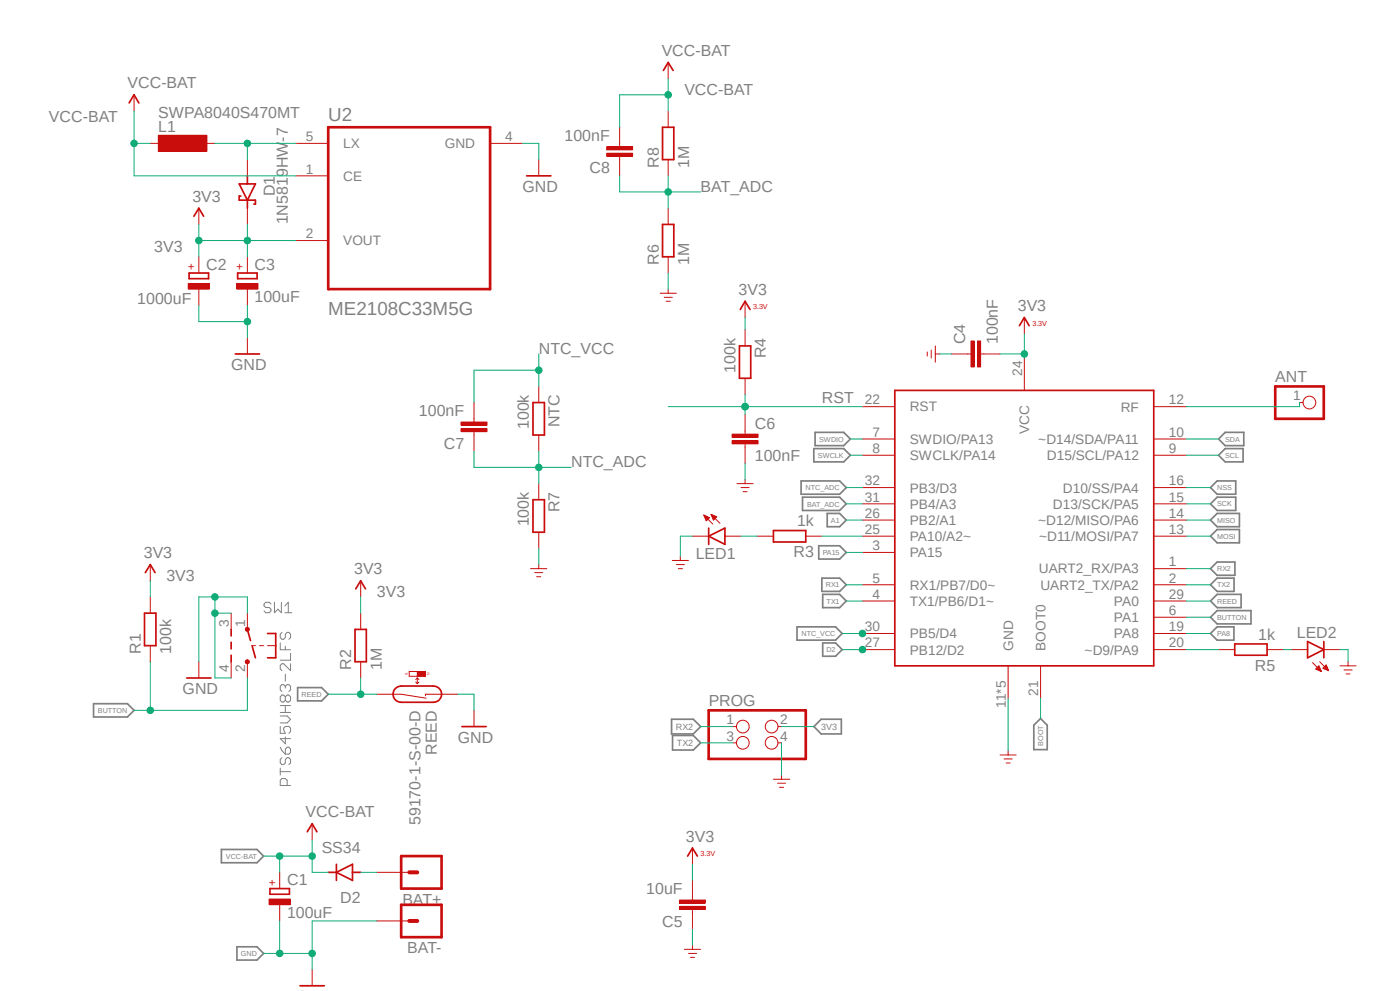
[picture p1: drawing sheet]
<svg xmlns="http://www.w3.org/2000/svg" width="420mm" height="297mm" viewBox="0 0 420 297" stroke-linecap="round" stroke-linejoin="round" font-family="sans-serif">
<path d="M13.2 11.9l391 285.2M410.3 11.9l-391 285.2" fill="none" stroke="#fff" stroke-width=".3"/>
<g fill="none" stroke="#808080" stroke-width=".3">
<path d="M81.3 181.1l-.5-.6h-1.1l-.5 .6v.5l.5 .5h1.1l.5 .5v.5l-.5 .5h-1.1l-.5-.5M82.3 180.5v3.1l1.1-1 1 1v-3.1M84.1 192.7v2h3.1M84.6 189.5l-.5 .6v1l.5 .5h.5l.5-.5v-1l.5-.6h.6l.5 .6v1l-.5 .5M85.5 183.6h2M85.5 181.6l1-1.1v3.1M85.6 193.7v1M87.2 198.9v2.1l-2.1-2.1h-.5l-.5 .5v1.1l.5 .5M87.2 195.8v2.1h-3.1M84.1 217.7v2.1h1.5l-.5-1.1v-.5l.5-.5h1.1l.5 .5v1l-.5 .6M84.1 214.6h2l1.1 1-1.1 1.1h-2M84.1 213.5h3.1"/>
<path d="M84.1 211.5h3.1M85.6 205.7l-.5-.5h-.5l-.5 .5v1.1l.5 .5M85.6 208.8l-.5-.5h-.5l-.5 .5v1.1l.5 .5h.5l.5-.5M85.6 202.1v2M85.6 205.7v.5M85.6 208.8v1.1M85.6 211.5v2M85.6 205.7l.5-.5h.6l.5 .5v1.1l-.5 .5M85.6 208.8l.5-.5h.6l.5 .5v1.1l-.5 .5h-.6l-.5-.5M84.1 230.2v2.1M84.1 231.3h3.1M84.1 223.9l.5 1.1 1 1"/>
<path d="M84.6 227.1l-.5 .5v1l.5 .6h.5l.5-.6v-1l.5-.5h.6l.5 .5v1l-.5 .6M85.6 220.9v2l-1.5-1.5h3.1M85.6 224.5l.5-.6h.6l.5 .6v1l-.5 .5h-1.1zM86.1 235.4v-1.6l-.5-.5h-1l-.5 .5v1.6h3.1"/>
</g>
<g fill="none" stroke="#808080" stroke-width=".51">
<path d="M244.1 134.5h9l2 1.9-2 2h-9zM244.5 129.6h8.6l2 2-2 2h-8.6zM365.5 131.6l2-2h5.6v4h-5.6zM365.5 136.4l2-1.9h5.4v3.9h-5.4zM240.3 144.1h11.6l2 2-2 2h-11.6zM240.7 149h11.2l2 2-2 2h-11.2zM248.2 153.9h3.7l2 2-2 2h-3.7zM363.1 155.9l2-2h6.7v4h-6.7zM363.1 151l2-2h5.6v4h-5.6zM365.1 144.1h5.6v4h-5.6l-2-2zM245.6 163.6h6.3l2 2-2 2h-6.3zM246.5 173.3h5.4l2 2-2 1.9h-5.4z"/>
<path d="M246.8 178.1h5.1l2 2-2 2h-5.1zM363.1 160.7l2-2h6.7v4h-6.7zM363.1 170.4l2-2h5.4v4h-5.4zM363.1 175.3l2-2h5.1v3.9h-5.1zM239.1 187.9h11.6l1.9 2-1.9 2h-11.6zM246.8 192.7h3.9l1.9 2-1.9 2h-3.9zM363.1 185l2-2h10.2v4h-10.2zM363.1 180.1l2-2h7.2v4h-7.2zM363.1 189.9l2-2h5.1v4h-5.1zM28.1 210.9h10.1l2 2-2 2h-10.1zM89.3 206.1h7.2l2 2-2 2h-7.2zM201.5 215.6h6.5l2.2 2.2-2.2 2.2h-6.5z"/>
<path d="M246.3 215.6h6.1v4.4h-6.1l-2.1-2.2zM310.1 217.3l2.1-2 2 2v7.4h-4.1zM201.8 220.4h6.2l2.2 2.2-2.2 2.2h-6.2zM66.4 254.6h10.7l2 2-2 2h-10.7zM71.1 283.8h6l2 1.9-2 2h-6z"/>
</g>
<path d="M56 203.2h7.3M118.3 206.7a2.61 2.61 0 0 1 2.1-1.1h9.6a2.43 2.43 0 0 1 2.5 2.4 2.43 2.43 0 0 1-2.5 2.5h-9.6a2.43 2.43 0 0 1-2.1-3.8z" fill="none" stroke="#c90d0c" stroke-width=".51"/>
<path d="M59.6 198.3v4.9M117.9 208.1h2.5l7.4 1.2M122.8 201.3h4.8v1.4h-4.8zM124.7 204.4l.5 .5M125.2 203.2v1.7M125.2 203.2l.5 .5M125.2 203.2l-.5 .5M125.7 204.4l-.5 .5M132.5 208.1h-4.9v.4" fill="none" stroke="#c90d0c" stroke-width=".3"/>
<path d="M125.2 201.3h2.4v1.4h-2.4z" fill-rule="evenodd" fill="#c90d0c"/>
<path d="M75.4 193.5h1.2M77.9 193.5h1.2M80.3 193.5h2.4M113 208.1h4.9M125.2 201.3h2.4v1.4h-2.4zM132.5 208.1h4.8M142.2 212.9v4.9M113 261.5h9.8M113 276h9.8" fill="none" stroke="#c90d0c" stroke-width=".3"/>
<path d="M69.3 188.6v2M69.3 192.5v2M69.3 196.4v1.9M74.2 188.6l.9 3.4M75.7 193.8l.9 3.3M80.3 189.9h2.4v7.2h-2.4M138.6 217.8h7.2" fill="none" stroke="#c90d0c" stroke-width=".51"/>
<path d="M120.4 256.6h12.1v9.7h-12.1zM120.4 271.2h12.1v9.7h-12.1z" fill="none" stroke="#c90d0c" stroke-width=".8"/>
<path d="M122.8 261.5h2.4M122.8 276h2.4" fill="none" stroke="#c90d0c" stroke-width="1.2"/>
<path d="M73.7 188.2l.5-.2 .4 .2 .2 .4-.2 .5-.4 .2-.5-.2-.1-.5z" fill-rule="evenodd" fill="#c90d0c"/>
<path d="M73.7 188.2l.5-.2 .4 .2 .2 .4-.2 .5-.4 .2-.5-.2-.1-.5z" fill="none" stroke="#c90d0c" stroke-width=".3"/>
<path d="M73.7 197.9l.5-.2 .4 .2 .2 .4-.2 .5-.4 .2-.5-.2-.1-.5z" fill-rule="evenodd" fill="#c90d0c"/>
<g fill="none" stroke="#c90d0c" stroke-width=".3">
<path d="M88.8 43h9.7M88.8 52.7h9.7M147 43h9.8M161.6 47.8v4.9M88.8 72.1h9.7M45.1 178.9v4.9M227.2 160.7h4.8M241.7 160.7h4.9M45.1 193.5v4.8M69.3 183.8v4.8M69.3 198.3v4.9M73.7 197.9l.5-.2 .4 .2 .2 .4-.2 .5-.4 .2-.5-.2-.1-.5z"/>
<path d="M74.2 183.8v4.8M74.2 198.3v4.9M108.2 183.8v4.8M108.2 198.3v4.9"/>
</g>
<path d="M158 52.7h7.3M232 159h9.7v3.4h-9.7zM43.3 183.8h3.5v9.7h-3.5zM106.5 188.6h3.4v9.7h-3.4z" fill="none" stroke="#c90d0c" stroke-width=".51"/>
<path d="M98.5 38.1h48.5v48.6h-48.5z" fill="none" stroke="#c90d0c" stroke-width=".8"/>
<path d="M47.5 40.6h14.6v4.8h-14.6z" fill-rule="evenodd" fill="#c90d0c"/>
<path d="M45.1 43h4.8M47.5 40.6h14.6v4.8h-14.6zM59.6 43h4.9M74.2 47.8v4.9M74.2 62.4v4.9M74.2 101.3v4.8" fill="none" stroke="#c90d0c" stroke-width=".3"/>
<path d="M71.8 55.1h4.8l-2.4 4.9zM72.3 58.8h-.5v1.2h4.8v1.2h-.4M74.2 52.7v2.4M74.2 60v2.4M56.7 81.8h5.9v1.7h-5.9zM70.6 106.1h7.3" fill="none" stroke="#c90d0c" stroke-width=".51"/>
<path d="M56.5 85h6.3v1.7h-6.3z" fill-rule="evenodd" fill="#c90d0c"/>
<path d="M59.6 77v4.8M56.5 85h6.3v1.7h-6.3zM59.6 86.7v4.8M93.6 290.6v4.8" fill="none" stroke="#c90d0c" stroke-width=".3"/>
<path d="M71.3 81.8h5.8v1.7h-5.8zM90 295.4h7.3" fill="none" stroke="#c90d0c" stroke-width=".51"/>
<path d="M71 85h6.4v1.7h-6.4z" fill-rule="evenodd" fill="#c90d0c"/>
<path d="M74.2 77v4.8M71 85h6.4v1.7h-6.4zM74.2 86.7v4.8" fill="none" stroke="#c90d0c" stroke-width=".3"/>
<path d="M81 266.3h5.8v1.7h-5.8z" fill="none" stroke="#c90d0c" stroke-width=".51"/>
<path d="M80.7 269.5h6.4v1.6h-6.4z" fill-rule="evenodd" fill="#c90d0c"/>
<g fill="none" stroke="#c90d0c" stroke-width=".3">
<path d="M40.2 28.4v4.9M59.6 62.4v4.9M223.5 90.3v4.9M223.5 98.8v4.9M307.3 95.2v4.8M223.5 113.4v4.8M278.2 105.5v1.2M279.4 104.9v2.4M280.6 103.7v4.8M280.6 106.1h1.2M307.3 107.3v9.7M223.5 129.2v.9"/>
<path d="M223.5 133.1v.9M258.7 121.9h9.7M258.7 131.6h9.7M258.7 136.4h9.7M346.1 121.9h9.8M346.1 131.6h9.8M346.1 136.4h9.8M211.2 154.4l2.6 2.7M211.2 154.4l1.7 .8-1 .9zM211.2 154.6h.5M211.3 154.9h.9M211.5 155.1h1.3"/>
<path d="M211.5 155.3h1.1M211.6 155.5h.8M211.8 155.8h.4M211.8 156h.2M213.3 154.2l2.7 2.6M213.3 154.2l1.7 .7-1 1zM213.3 154.2h.1M213.4 154.4h.5M213.5 154.6h1M213.6 154.9h1.4M213.7 155.1h1.1M213.8 155.3h.8"/>
<path d="M213.9 155.5h.5M214 155.8h.1M221.1 144.9h4.8M222.3 146.1h2.4M222.9 147.4h1.2M223.5 143.7v1.2M258.7 146.1h9.7M258.7 155.9h9.7M258.7 151h9.7M346.1 146.1h9.8M346.1 155.9h9.8M346.1 151h9.8"/>
<path d="M45.1 169.2v4.9M108.2 174.1v4.8M207.7 160.7h4.9M217.5 160.7h4.8M258.7 160.7h9.7M258.7 165.6h9.7M258.7 175.3h9.7M346.1 160.7h9.8M346.1 170.4h9.8M346.1 175.3h9.8M258.7 189.9h9.7M258.7 194.7h9.7"/>
<path d="M258.7 180.1h9.7M302.4 199.6v9.7M312.2 199.6v9.7M346.1 189.9h9.8M346.1 194.7h9.8M346.1 185h9.8M346.1 180.1h9.8M365.5 194.7h4.9M380.1 194.7h4.9M387.4 194.7h4.9M393.7 198.6l2.7 2.7M395.3 200h.6"/>
<path d="M395.5 199.7h.2M395.6 199.6l.8 1.7-1.7-.8zM395.9 198.3l2.7 2.7M397.1 194.7h4.9M397.2 200h.9M397.4 199.7h.6M397.6 199.5h.3M394.8 200.4h1.2M395 200.7h1.2M395 200.2h.9M395.5 200.9h.7M396.1 201.1h.2"/>
<path d="M396.9 200.3l.9-1 .8 1.7zM397 200.2h1.2M397.2 200.4h1.1M397.8 200.7h.6M398.3 200.9h.2M232 233.6h4.9M233.3 234.7h2.4M233.8 236h1.3M234.4 232.3v1.3M300 226.3h4.8M301.2 227.5h2.5M301.8 228.7h1.2"/>
<path d="M302.4 225v1.3M93.6 246.9v4.9M207.7 254.2v4.8M80.7 269.5h6.4v1.6h-6.4zM83.9 261.5v4.8M83.9 271.2v4.8M205.3 284.5h4.9M206.5 285.7h2.5M207.1 286.9h1.3M207.7 283.3v1.2"/>
</g>
<g fill="none" stroke="#c90d0c" stroke-width=".51">
<path d="M38.7 30.9l1.5-2.5 1.5 2.5M58.2 64.8l1.4-2.4 1.5 2.4M222.1 92.8l1.4-2.5 1.5 2.5M305.8 97.6l1.5-2.4 1.4 2.4M221.8 103.7h3.4v9.7h-3.4zM268.4 117h77.7v82.6h-77.7zM212.6 158.3v4.9M43.6 171.6l1.5-2.4 1.4 2.4M106.7 176.5l1.5-2.4 1.4 2.4M212.6 160.7l4.9-2.4v4.9zM370.4 193h9.7v3.4h-9.7zM392.3 192.3l4.8 2.4-4.8 2.4z"/>
<path d="M397.1 192.3v4.8M92.2 249.3l1.4-2.4 1.5 2.4M206.3 256.6l1.4-2.4 1.5 2.4"/>
</g>
<path d="M219.6 132.1h7.8v.9h-7.8z" fill-rule="evenodd" fill="#c90d0c"/>
<path d="M219.6 132.1h7.8v.9h-7.8z" fill="none" stroke="#c90d0c" stroke-width=".3"/>
<path d="M219.6 130.1h7.8v1h-7.8z" fill-rule="evenodd" fill="#c90d0c"/>
<path d="M290.3 106.1h1M294.2 106.1h.9M219.6 130.1h7.8v1h-7.8zM223.5 124.3v4.9M223.5 134v4.9" fill="none" stroke="#c90d0c" stroke-width=".3"/>
<path d="M293.2 102.2h1v7.8h-1z" fill-rule="evenodd" fill="#c90d0c"/>
<path d="M293.2 102.2h1v7.8h-1z" fill="none" stroke="#c90d0c" stroke-width=".3"/>
<path d="M291.3 102.2h.9v7.8h-.9z" fill-rule="evenodd" fill="#c90d0c"/>
<path d="M285.5 106.1h4.8M291.3 102.2h.9v7.8h-.9zM295.1 106.1h4.9M207.7 268.7v1M207.7 272.6v1" fill="none" stroke="#c90d0c" stroke-width=".3"/>
<path d="M203.8 269.7h7.8v1h-7.8z" fill-rule="evenodd" fill="#c90d0c"/>
<path d="M203.8 269.7h7.8v1h-7.8z" fill="none" stroke="#c90d0c" stroke-width=".3"/>
<path d="M203.8 271.7h7.8v.9h-7.8z" fill-rule="evenodd" fill="#c90d0c"/>
<path d="M161.6 115.8v4.8M142.2 125.5v1M142.2 129.4v1M161.6 130.4v4.8M161.6 144.9v4.9M161.6 159.5v4.8M203.8 271.7h7.8v.9h-7.8zM207.7 263.9v4.8M207.7 273.6v4.9" fill="none" stroke="#c90d0c" stroke-width=".3"/>
<path d="M159.9 120.6h3.4v9.8h-3.4zM159.9 149.8h3.4v9.7h-3.4z" fill="none" stroke="#c90d0c" stroke-width=".51"/>
<path d="M138.3 126.5h7.8v.9h-7.8z" fill-rule="evenodd" fill="#c90d0c"/>
<path d="M138.3 126.5h7.8v.9h-7.8z" fill="none" stroke="#c90d0c" stroke-width=".3"/>
<path d="M138.3 128.4h7.8v1h-7.8z" fill-rule="evenodd" fill="#c90d0c"/>
<g fill="none" stroke="#c90d0c" stroke-width=".3">
<path d="M200.4 18.7v4.9M200.4 33.3v4.8M185.9 43v.9M185.9 46.9v.9M200.4 47.8v4.9M200.4 62.4v4.9M200.4 77v4.8M198 87.9h4.9M199.3 89.1h2.4M199.9 90.3h1.2M200.4 86.7v1.2M138.3 128.4h7.8v1h-7.8z"/>
<path d="M142.2 120.6v4.9M142.2 130.4v4.8M159.2 170.4h4.8M160.4 171.6h2.4M161 172.8h1.2M161.6 169.2v1.2M201.7 168h4.8M202.9 169.2h2.4M203.5 170.4h1.2M204.1 166.8v1.2M402 199.6h4.8M404.4 198.3v1.3"/>
<path d="M403.2 200.8h2.4M403.8 202h1.2"/>
</g>
<path d="M198.8 38.1h3.3v9.7h-3.3zM199 21.1l1.4-2.4 1.5 2.4M198.8 67.3h3.3v9.7h-3.3z" fill="none" stroke="#c90d0c" stroke-width=".51"/>
<path d="M182 44h7.8v.9h-7.8z" fill-rule="evenodd" fill="#c90d0c"/>
<path d="M182 44h7.8v.9h-7.8z" fill="none" stroke="#c90d0c" stroke-width=".3"/>
<path d="M182 45.9h7.8v1h-7.8z" fill-rule="evenodd" fill="#c90d0c"/>
<g fill="none" stroke="#c90d0c" stroke-width=".3">
<path d="M185.9 38.1v4.9M182 45.9h7.8v1h-7.8zM185.9 47.8v4.9M389.8 120.6h1.1M219.9 217.8h1M233.4 217.8h1M219.9 222.6h1M233.4 222.6h1"/>
<circle cx="392.8" cy="120.6" r="1.91"/>
<circle cx="222.8" cy="217.8" r="1.91"/>
<circle cx="231.5" cy="217.8" r="1.91"/>
<circle cx="222.8" cy="222.6" r="1.91"/>
<circle cx="231.5" cy="222.6" r="1.91"/>
</g>
<path d="M382.6 115.8h14.5v9.7h-14.5zM212.6 212.9h29.1v14.6h-29.1z" fill="none" stroke="#c90d0c" stroke-width=".8"/>
<path d="M100.9 259v4.9M98.5 261.5h2.4M100.9 261.5l4.8-2.5v4.9zM105.7 261.5h2.5" fill="none" stroke="#c90d0c" stroke-width=".51"/>
<path d="M83.9 276v9.7M113 276h-19.4v9.7h-14.5" fill="none" stroke="#0dab76" stroke-width=".3"/>
<circle cx="83.9" cy="285.7" r=".98" fill="#0dab76"/>
<g fill="none" stroke="#0dab76" stroke-width=".3">
<path d="M93.6 285.7v4.9"/>
<circle cx="83.9" cy="285.7" r=".98"/>
</g>
<circle cx="93.6" cy="285.7" r=".98" fill="#0dab76"/>
<g fill="none" stroke="#0dab76" stroke-width=".3">
<path d="M64.5 178.9v24.3h4.8M64.5 183.8h4.8M74.2 183.8v-4.9h-14.6v19.4"/>
<circle cx="93.6" cy="285.7" r=".98"/>
</g>
<circle cx="64.5" cy="183.8" r=".98" fill="#0dab76"/>
<circle cx="64.5" cy="183.8" r=".98" fill="none" stroke="#0dab76" stroke-width=".3"/>
<circle cx="64.5" cy="178.9" r=".98" fill="#0dab76"/>
<g fill="none" stroke="#0dab76" stroke-width=".3">
<path d="M156.8 43h4.8v4.8M59.6 91.5v4.9h14.6M74.2 91.5v9.8M137.3 208.1h4.9v4.8"/>
<circle cx="64.5" cy="178.9" r=".98"/>
</g>
<circle cx="74.2" cy="96.4" r=".98" fill="#0dab76"/>
<g fill="none" stroke="#0dab76" stroke-width=".3">
<path d="M200.4 81.8v4.9M281.8 106.1h3.7M223.5 138.9v4.8M161.6 164.3v4.9M207.7 160.7h-3.6v6.1M45.1 198.3v14.6h-4.9M402 194.7h2.4v3.6M302.4 209.3v15.7M234.4 222.6v9.7M207.7 278.5v4.8"/>
<circle cx="74.2" cy="96.4" r=".98"/>
</g>
<circle cx="45.1" cy="212.9" r=".98" fill="#0dab76"/>
<g fill="none" stroke="#0dab76" stroke-width=".3">
<path d="M355.9 185h7.2M74.2 203.2v9.7h-29.1M98.5 208.1h14.5M108.2 203.2v4.9"/>
<circle cx="45.1" cy="212.9" r=".98"/>
</g>
<circle cx="108.2" cy="208.1" r=".98" fill="#0dab76"/>
<g fill="none" stroke="#0dab76" stroke-width=".3">
<path d="M355.9 180.1h7.2M79.1 256.6h14.5v4.9M83.9 256.6v4.9"/>
<circle cx="108.2" cy="208.1" r=".98"/>
</g>
<circle cx="83.9" cy="256.6" r=".98" fill="#0dab76"/>
<g fill="none" stroke="#0dab76" stroke-width=".3">
<path d="M93.6 251.8v4.8"/>
<circle cx="83.9" cy="256.6" r=".98"/>
</g>
<circle cx="93.6" cy="256.6" r=".98" fill="#0dab76"/>
<g fill="none" stroke="#0dab76" stroke-width=".3">
<path d="M40.2 33.3v19.4h48.6M40.2 43h4.9M93.6 261.5h4.9"/>
<circle cx="93.6" cy="256.6" r=".98"/>
</g>
<circle cx="40.2" cy="43" r=".98" fill="#0dab76"/>
<g fill="none" stroke="#0dab76" stroke-width=".3">
<path d="M200.4 23.6v9.7M200.4 28.4h-14.5v9.7"/>
<circle cx="40.2" cy="43" r=".98"/>
</g>
<circle cx="200.4" cy="28.4" r=".98" fill="#0dab76"/>
<g fill="none" stroke="#0dab76" stroke-width=".3">
<path d="M64.5 43h24.3M74.2 43v4.8"/>
<circle cx="200.4" cy="28.4" r=".98"/>
</g>
<circle cx="74.2" cy="43" r=".98" fill="#0dab76"/>
<g fill="none" stroke="#0dab76" stroke-width=".3">
<path d="M74.2 72.1h14.6M74.2 67.3v9.7M45.1 174.1v4.8M108.2 178.9v4.9"/>
<circle cx="74.2" cy="43" r=".98"/>
</g>
<circle cx="74.2" cy="72.1" r=".98" fill="#0dab76"/>
<g fill="none" stroke="#0dab76" stroke-width=".3">
<path d="M74.2 72.1h-14.6v4.9"/>
<circle cx="74.2" cy="72.1" r=".98"/>
</g>
<circle cx="59.6" cy="72.1" r=".98" fill="#0dab76"/>
<g fill="none" stroke="#0dab76" stroke-width=".3">
<path d="M59.6 67.3v4.8M307.3 100v7.3M234.4 217.8h9.8M207.7 259v4.9"/>
<circle cx="59.6" cy="72.1" r=".98"/>
</g>
<circle cx="307.3" cy="106.1" r=".98" fill="#0dab76"/>
<g fill="none" stroke="#0dab76" stroke-width=".3">
<path d="M223.5 95.2v3.6M223.5 118.2v3.7M300 106.1h7.3M200.4 121.9h58.3M255.1 131.6h3.6"/>
<circle cx="307.3" cy="106.1" r=".98"/>
</g>
<circle cx="223.5" cy="121.9" r=".98" fill="#0dab76"/>
<g fill="none" stroke="#0dab76" stroke-width=".3">
<path d="M223.5 121.9v2.4"/>
<circle cx="223.5" cy="121.9" r=".98"/>
</g>
<circle cx="223.5" cy="121.9" r=".98" fill="#0dab76"/>
<g fill="none" stroke="#0dab76" stroke-width=".3">
<path d="M161.6 106.1v9.7M161.6 111h-19.4v9.6M255.1 136.4h3.6M355.9 155.9h7.2M355.9 146.1h7.2M355.9 151h7.2"/>
<circle cx="223.5" cy="121.9" r=".98"/>
</g>
<circle cx="161.6" cy="111" r=".98" fill="#0dab76"/>
<g fill="none" stroke="#0dab76" stroke-width=".3">
<path d="M252.6 189.9h6.1"/>
<circle cx="161.6" cy="111" r=".98"/>
</g>
<circle cx="258.7" cy="189.9" r=".98" fill="#0dab76"/>
<g fill="none" stroke="#0dab76" stroke-width=".3">
<path d="M355.9 131.6h9.6M355.9 136.4h9.6M253.9 155.9h4.8M253.9 175.3h4.8M253.9 165.6h4.8M355.9 170.4h7.2M355.9 175.3h7.2M355.9 160.7h7.2M252.6 194.7h6.1M253.9 180.1h4.8M355.9 189.9h7.2M210.2 217.8h9.7"/>
<path d="M210.2 222.6h9.7"/>
<circle cx="258.7" cy="189.9" r=".98"/>
</g>
<circle cx="258.7" cy="194.7" r=".98" fill="#0dab76"/>
<g fill="none" stroke="#0dab76" stroke-width=".3">
<path d="M161.6 135.2v9.7M161.6 140.1h9.7M312.2 209.3v6"/>
<circle cx="258.7" cy="194.7" r=".98"/>
</g>
<circle cx="161.6" cy="140.1" r=".98" fill="#0dab76"/>
<g fill="none" stroke="#0dab76" stroke-width=".3">
<path d="M200.4 52.7v9.7M200.4 57.5h9.8M142.2 135.2v4.9h19.4M253.9 146.1h4.8M253.9 151h4.8M222.3 160.7h4.9M246.6 160.7h12.1M355.9 194.7h9.6M385 194.7h2.4"/>
<circle cx="161.6" cy="140.1" r=".98"/>
</g>
<circle cx="200.4" cy="57.5" r=".98" fill="#0dab76"/>
<g fill="none" stroke="#0dab76" stroke-width=".3">
<path d="M185.9 52.7v4.8h14.5M389.8 120.6v1.3h-33.9M108.2 261.5h4.8"/>
<circle cx="200.4" cy="57.5" r=".98"/>
</g>
<g font-size="5.6" fill="#808080">
<text x="98.5" y="36.2">U2</text>
<text x="98.5" y="94.3">ME2108C33M5G</text>
</g>
<g font-size="4.8" fill="#808080">
<text x="198.5" y="16.8">VCC-BAT</text>
<text x="38.3" y="26.5">VCC-BAT</text>
<text x="205.3" y="28.4">VCC-BAT</text>
<text x="47.5" y="35.2">SWPA8040S470MT</text>
<text x="14.7" y="36.7">VCC-BAT</text>
<text x="47.5" y="39.6">L1</text>
<text x="169.4" y="42.2">100nF</text>
<text x="176.8" y="51.9">C8</text>
<text x="197.6" y="50.2" transform="rotate(-90 197.6 50.2)">R8</text>
<text x="206.8" y="50.2" transform="rotate(-90 206.8 50.2)">1M</text>
<text x="82.5" y="58.8" transform="rotate(-90 82.5 58.8)">D1</text>
<text x="156.8" y="57.5">GND</text>
<text x="210.2" y="57.5">BAT_ADC</text>
<text x="57.7" y="60.5">3V3</text>
<text x="86.4" y="67.3" transform="rotate(-90 86.4 67.3)">1N5819HW-7</text>
<text x="46.3" y="75.5">3V3</text>
<text x="61.8" y="80.9">C2</text>
<text x="76.3" y="80.9">C3</text>
<text x="197.6" y="79.4" transform="rotate(-90 197.6 79.4)">R6</text>
<text x="206.8" y="79.4" transform="rotate(-90 206.8 79.4)">1M</text>
<text x="221.6" y="88.4">3V3</text>
<text x="41.2" y="91">1000uF</text>
<text x="76.4" y="90.6">100uF</text>
<text x="305.4" y="93.2">3V3</text>
<text x="161.6" y="106.1">NTC_VCC</text>
<text x="229.8" y="107.4" transform="rotate(-90 229.8 107.4)">R4</text>
<text x="289.6" y="103.2" transform="rotate(-90 289.6 103.2)">C4</text>
<text x="299.3" y="103.2" transform="rotate(-90 299.3 103.2)">100nF</text>
<text x="69.3" y="111">GND</text>
<text x="220.6" y="111.7" transform="rotate(-90 220.6 111.7)">100k</text>
<text x="382.6" y="114.6">ANT</text>
<text x="125.7" y="124.8">100nF</text>
<text x="246.6" y="120.7">RST</text>
<text x="158.7" y="128.7" transform="rotate(-90 158.7 128.7)">100k</text>
<text x="167.9" y="128.1" transform="rotate(-90 167.9 128.1)">NTC</text>
<text x="226.4" y="128.4">C6</text>
<text x="133.1" y="134.5">C7</text>
<text x="171.3" y="140.1">NTC_ADC</text>
<text x="226.4" y="138.1">100nF</text>
<text x="167.9" y="153.5" transform="rotate(-90 167.9 153.5)">R7</text>
<text x="158.7" y="157.8" transform="rotate(-90 158.7 157.8)">100k</text>
<text x="239.1" y="157.8">1k</text>
<text x="43.1" y="167.3">3V3</text>
<text x="208.7" y="167.5">LED1</text>
<text x="238" y="167">R3</text>
<text x="106.3" y="172.1">3V3</text>
<text x="49.9" y="174.1">3V3</text>
<text x="113.1" y="178.9">3V3</text>
<text x="377.5" y="191.8">1k</text>
<text x="389" y="191.3">LED2</text>
<text x="42.2" y="195.9" transform="rotate(-90 42.2 195.9)">R1</text>
<text x="51.4" y="195.9" transform="rotate(-90 51.4 195.9)">100k</text>
<text x="105.3" y="200.8" transform="rotate(-90 105.3 200.8)">R2</text>
<text x="114.5" y="200.8" transform="rotate(-90 114.5 200.8)">1M</text>
<text x="376.4" y="201">R5</text>
<text x="54.8" y="208.1">GND</text>
<text x="212.6" y="211.7">PROG</text>
<text x="131" y="226.2" transform="rotate(-90 131 226.2)">REED</text>
<text x="137.3" y="222.6">GND</text>
<text x="91.7" y="244.9">VCC-BAT</text>
<text x="126.2" y="247.3" transform="rotate(-90 126.2 247.3)">59170-1-S-00-D</text>
<text x="96.5" y="255.6">SS34</text>
<text x="205.8" y="252.2">3V3</text>
<text x="86.1" y="265.4">C1</text>
<text x="193.9" y="268">10uF</text>
<text x="86.1" y="275.1">100uF</text>
<text x="102.1" y="270.6">D2</text>
<text x="120.7" y="271.1">BAT+</text>
<text x="198.7" y="277.7">C5</text>
<text x="122.2" y="285.7">BAT-</text>
</g>
<g font-size="4.1" fill="#808080">
<text x="91.7" y="42.3">5</text>
<text x="103" y="44.4">LX</text>
<text x="133.5" y="44.4">GND</text>
<text x="151.5" y="42.3">4</text>
<text x="91.7" y="52">1</text>
<text x="103" y="54.1">CE</text>
<text x="91.7" y="71.4">2</text>
<text x="103" y="73.6">VOUT</text>
<text x="306.6" y="112.6" transform="rotate(-90 306.6 112.6)">24</text>
<text x="387.9" y="120">1</text>
<text x="259.4" y="121.2">22</text>
<text x="272.9" y="123.3">RST</text>
<text x="336.2" y="123.4">RF</text>
<text x="350.6" y="121.2">12</text>
<text x="261.7" y="130.9">7</text>
<text x="308.7" y="130.2" transform="rotate(-90 308.7 130.2)">VCC</text>
<text x="350.6" y="130.9">10</text>
<text x="261.7" y="135.8">8</text>
<text x="272.9" y="137.9">SWCLK/PA14</text>
<text x="272.9" y="133.1">SWDIO/PA13</text>
<text x="311.5" y="133.1">~D14/SDA/PA11</text>
<text x="314.1" y="137.9">D15/SCL/PA12</text>
<text x="350.6" y="135.8">9</text>
<text x="259.4" y="145.5">32</text>
<text x="272.9" y="147.6">PB3/D3</text>
<text x="318.9" y="147.6">D10/SS/PA4</text>
<text x="350.6" y="145.5">16</text>
<text x="259.4" y="150.3">31</text>
<text x="259.4" y="155.2">26</text>
<text x="272.9" y="152.4">PB4/A3</text>
<text x="315.9" y="152.5">D13/SCK/PA5</text>
<text x="350.6" y="155.2">14</text>
<text x="350.6" y="150.3">15</text>
<text x="259.4" y="160">25</text>
<text x="272.9" y="157.3">PB2/A1</text>
<text x="311.4" y="157.3">~D12/MISO/PA6</text>
<text x="350.6" y="160">13</text>
<text x="261.7" y="164.9">3</text>
<text x="272.9" y="162.2">PA10/A2~</text>
<text x="272.9" y="167">PA15</text>
<text x="311.7" y="162.2">~D11/MOSI/PA7</text>
<text x="311.7" y="171.9">UART2_RX/PA3</text>
<text x="350.6" y="169.8">1</text>
<text x="261.7" y="179.5">4</text>
<text x="261.7" y="174.6">5</text>
<text x="272.9" y="176.7">RX1/PB7/D0~</text>
<text x="312.1" y="176.7">UART2_TX/PA2</text>
<text x="350.6" y="174.6">2</text>
<text x="350.6" y="179.5">29</text>
<text x="272.9" y="181.6">TX1/PB6/D1~</text>
<text x="334.2" y="181.6">PA0</text>
<text x="350.6" y="184.3">6</text>
<text x="68.7" y="187.9" transform="rotate(-90 68.7 187.9)">3</text>
<text x="73.5" y="188" transform="rotate(-90 73.5 188)">1</text>
<text x="259.4" y="189.2">30</text>
<text x="272.9" y="191.3">PB5/D4</text>
<text x="334.2" y="191.3">PA8</text>
<text x="334.2" y="186.4">PA1</text>
<text x="350.6" y="189.2">19</text>
<text x="259.4" y="194">27</text>
<text x="272.9" y="196.2">PB12/D2</text>
<text x="303.9" y="195.1" transform="rotate(-90 303.9 195.1)">GND</text>
<text x="313.6" y="195.1" transform="rotate(-90 313.6 195.1)">BOOT0</text>
<text x="325.4" y="196.2">~D9/PA9</text>
<text x="350.6" y="194">20</text>
<text x="68.7" y="201.3" transform="rotate(-90 68.7 201.3)">4</text>
<text x="73.5" y="201.3" transform="rotate(-90 73.5 201.3)">2</text>
<text x="311.4" y="208.6" transform="rotate(-90 311.4 208.6)">21</text>
<text x="301.8" y="212.2" transform="rotate(-90 301.8 212.2)">11*5</text>
<text x="218" y="217.1">1</text>
<text x="218" y="222">3</text>
<text x="234.1" y="217.1">2</text>
<text x="234.1" y="222">4</text>
</g>
<g font-size="3.4" fill="#c90d0c">
<text x="58.5" y="81" transform="rotate(-90 58.5 81)">+</text>
<text x="73.1" y="81" transform="rotate(-90 73.1 81)">+</text>
<text x="82.8" y="265.6" transform="rotate(-90 82.8 265.6)">+</text>
</g>
<g font-size="2.7" fill="#808080">
<text x="202.8" y="218.7">RX2</text>
<text x="246.3" y="218.7">3V3</text>
<text x="203" y="223.6">TX2</text>
</g>
<g font-size="2.2" fill="#c90d0c">
<text x="225.9" y="92.8">3.3V</text>
<text x="309.7" y="97.6">3.3V</text>
<text x="210.2" y="256.6">3.3V</text>
</g>
<g font-size="2.2" fill="#808080">
<text x="245.4" y="137.2">SWCLK</text>
<text x="245.7" y="132.4">SWDIO</text>
<text x="367.5" y="132.4">SDA</text>
<text x="367.5" y="137.2">SCL</text>
<text x="241.7" y="146.9">NTC_ADC</text>
<text x="365.1" y="146.9">NSS</text>
<text x="242.1" y="151.8">BAT_ADC</text>
<text x="365.1" y="151.8">SCK</text>
<text x="249.3" y="156.6">A1</text>
<text x="365.1" y="156.6">MISO</text>
<text x="365.1" y="161.5">MOSI</text>
<text x="246.8" y="166.4">PA15</text>
<text x="365.1" y="171.2">RX2</text>
<text x="247.7" y="176.1">RX1</text>
<text x="365.1" y="176.1">TX2</text>
<text x="248" y="180.9">TX1</text>
<text x="365.1" y="185.8">BUTTON</text>
<text x="365.1" y="180.9">REED</text>
<text x="240.5" y="190.6">NTC_VCC</text>
<text x="365.1" y="190.6">PA8</text>
<text x="247.9" y="195.5">D2</text>
<text x="90.5" y="208.8">REED</text>
<text x="29.4" y="213.7">BUTTON</text>
<text x="312.9" y="223.5" transform="rotate(-90 312.9 223.5)">BOOT</text>
<text x="67.8" y="257.4">VCC-BAT</text>
<text x="72.3" y="286.5">GND</text>
</g>
<g font-size="1.1" fill="#c90d0c">
<text x="122.3" y="202.2" transform="rotate(-90 122.3 202.2)">S</text>
<text x="128.9" y="202.3" transform="rotate(-90 128.9 202.3)">N</text>
</g>
</svg>
